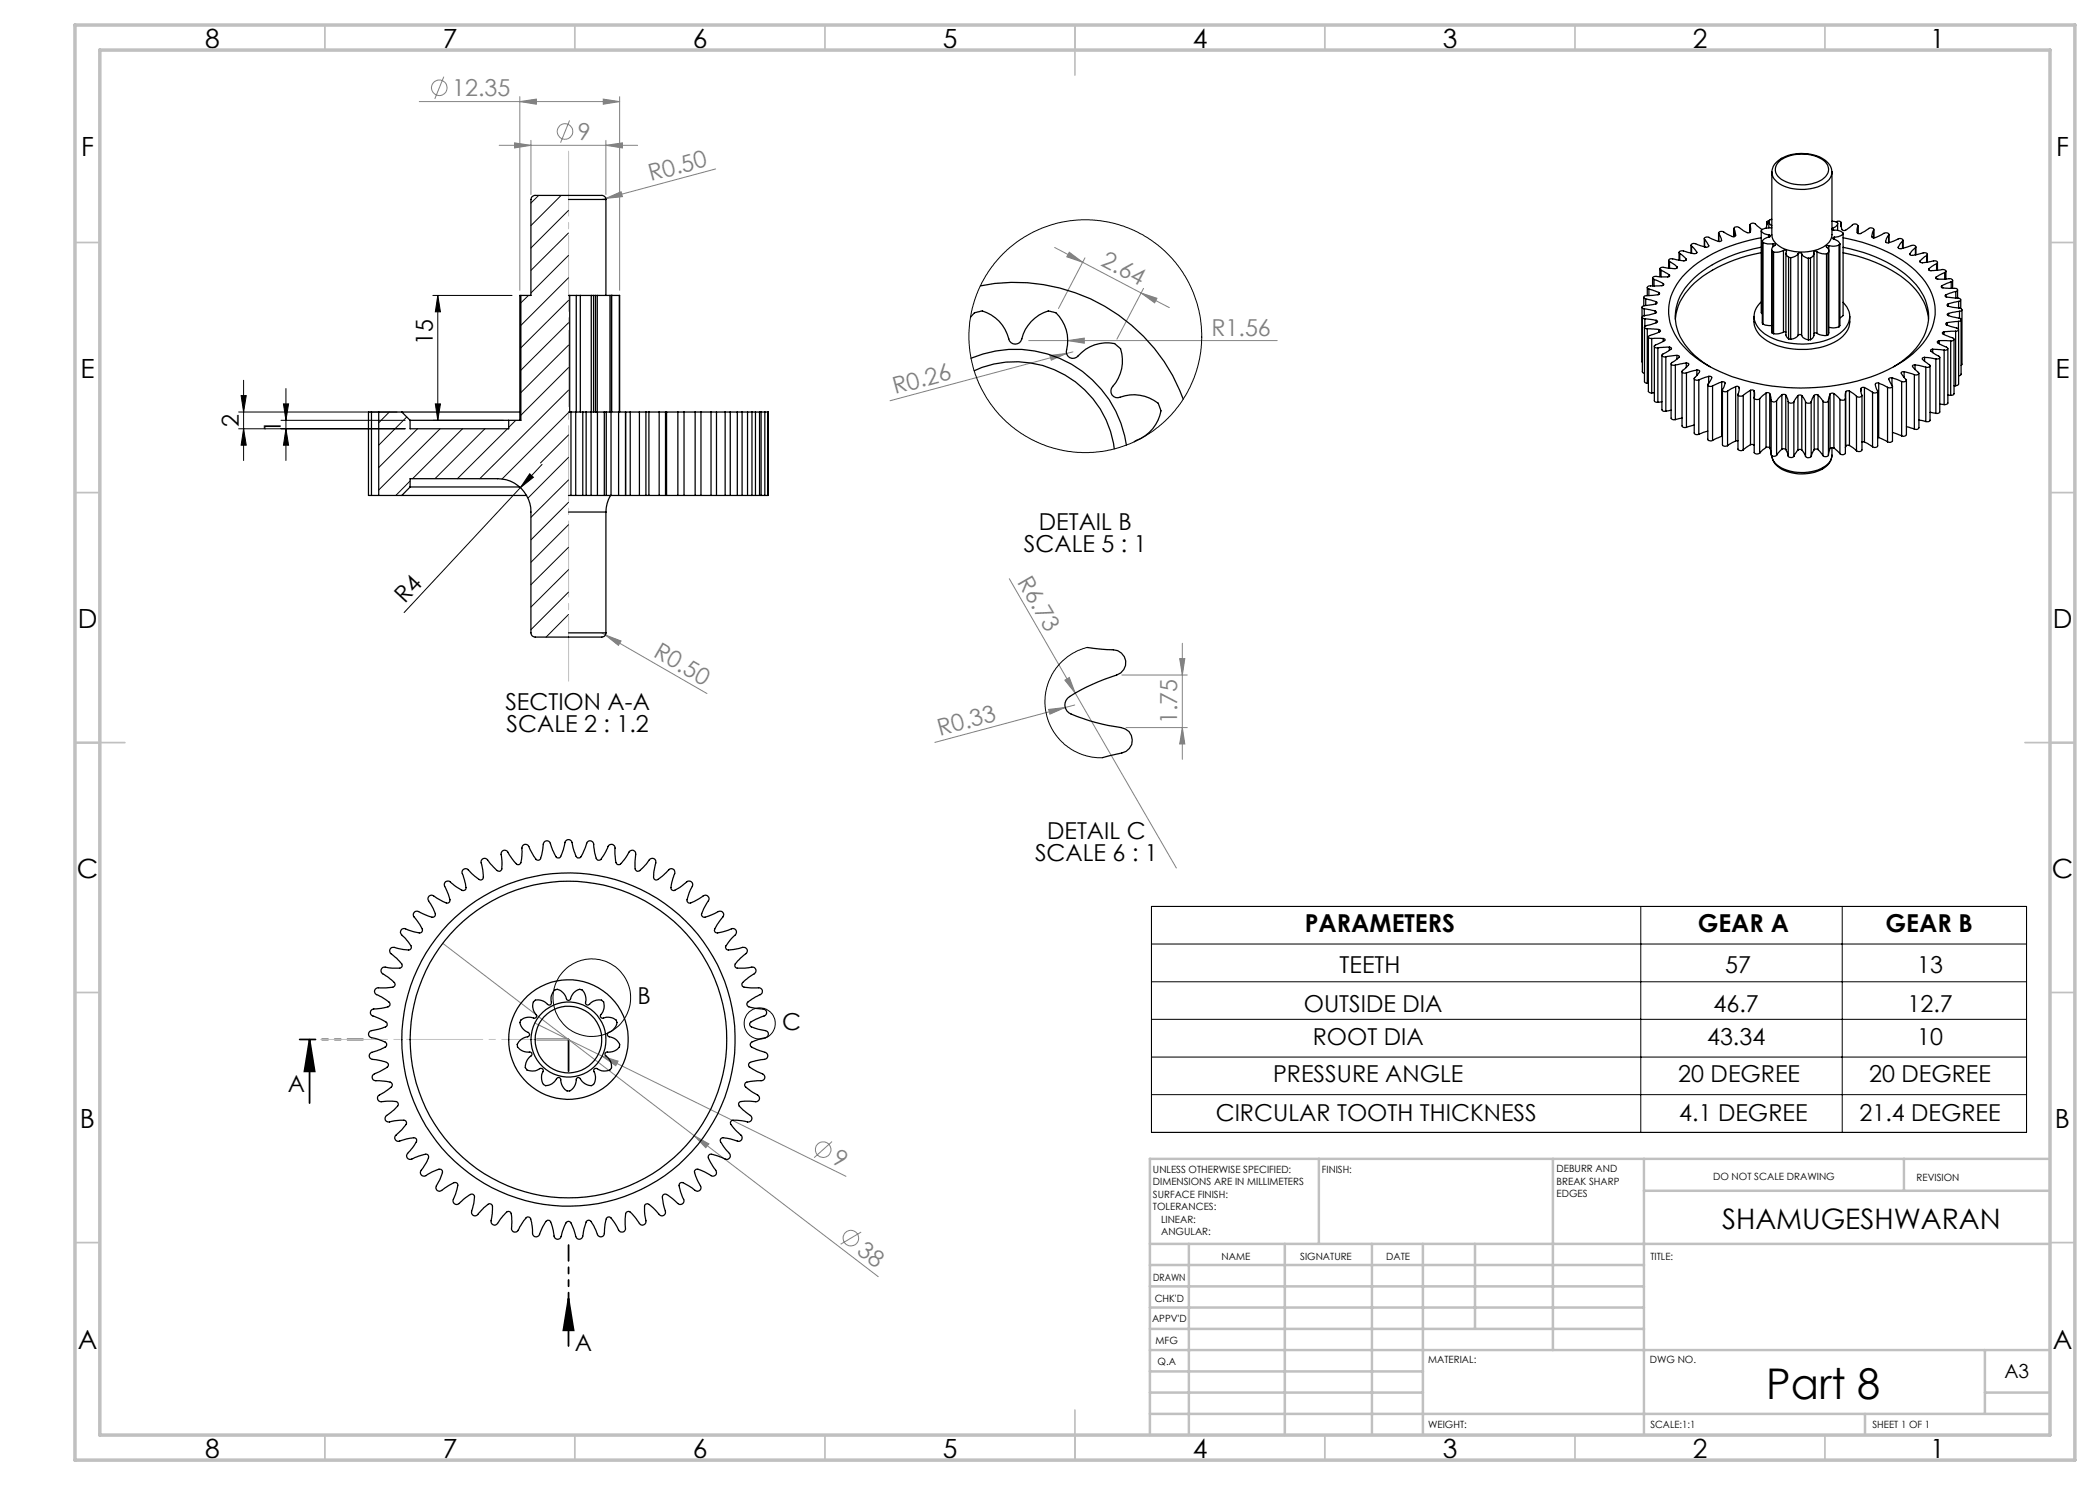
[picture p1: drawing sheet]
<svg xmlns="http://www.w3.org/2000/svg" width="420mm" height="297mm" viewBox="0 0 420 297" stroke-linecap="round" stroke-linejoin="round" font-family="sans-serif">
<g fill="none" stroke="#808080" stroke-width=".2">
<path d="M88.8 15.3l-1.8 4.5M104 19.3v38.8M120.6 19.8l3.3 .5-3.3 .5zM123.9 19.3v38.8M83.9 20.3h40M99.8 29.1h27.7M102.9 28.6l3.3 .5-3.3 .5zM104 20.3l3.3-.5v1zM106.2 28.1v10.8M113.9 24.1l-1.8 4.4M121.2 29.1l3.3-.5v1zM121.2 39.7l3-1.4 .3 1z"/>
<path d="M121.2 28.1v10.8M121.2 39.7l-.8 .2M143.1 33.8l-21.9 5.9M210.9 49.5l5.6 3M213.9 50.4l2.6 2.1-3.1-1.1zM216.5 52.5l11.7 6.1M217 51.6l-5.3 10.1M228.2 58.6l5.7 2.9M228.2 58.6l3.2 1.1-.5 .9zM228.7 57.7l-5.3 10.1M205.7 68.1h49.7M210 71.1l3.3-.4-3 1.3z"/>
<path d="M213.3 70.7l-35.3 9.4M213.5 68.1l3.4-.5v1zM214.6 70.4l-1.3 .3M201.9 115.7l13.2 22.9M120.4 126.6l.7 .4M121.1 127l3.1 1.2-.5 .9zM121.1 127l20.3 11.7M213 136l.9-.5 1.2 3.1zM215.1 138.6l20.2 35M224.4 135h13.1M235.9 131.7h1.1l-.5 3.3zM236.5 128.7v23.2"/>
<path d="M209.7 141.9l3.3-.4-3 1.3zM213 141.5l-26 7M214.9 141l-1.9 .5M225.2 145.5h12.3M236.5 145.5l.5 3.3h-1.1zM88.5 188.7l50.4 38.5M107 204.6l13.4 6.6M120.4 211.2l3.2 1-.4 .9zM120.4 211.2l48.8 24.1M138.9 227.2l2.9 1.6-.7 .7zM138.9 227.2l36.7 28.1M166.4 228.3l-3.6 3.2"/>
<path d="M172.2 246.4l-4.1 2.4"/>
<circle cx="87.9" cy="17.6" r="1.55"/>
<circle cx="113" cy="26.3" r="1.55"/>
<circle cx="164.6" cy="229.9" r="1.55"/>
<circle cx="170.2" cy="247.6" r="1.55"/>
</g>
<g fill="none" stroke="#000" stroke-width=".2">
<path d="M86.6 59.1h15.8M87.6 59.1l.5 3.3h-1zM87.6 59.1v25M48.2 79.1h1l-.5 3.3zM48.7 76.1v16M57.2 77.7v14.4M47.7 85.8h33.3M47.7 82.4h31.7M48.7 85.8l.5 3.2h-1zM56.2 84.1h24.8M56.7 80.8h1l-.5 3.3zM57.2 85.8l.5 3.2h-1z"/>
<path d="M86.6 84.1h14.1M87.1 80.8h1l-.5 3.3zM105.9 94.8l.8 .7-2.6 2zM108.4 92.9l-27.6 29.6M230.3 181.3h175v45.2h-175zM230.3 188.8h175M230.3 196.4h175M328.2 181.3v45.2M368.4 181.3v45.2M230.3 203.9h175M230.3 211.4h175M230.3 218.9h175"/>
<circle cx="118.4" cy="199.5" r="7.8"/>
<circle cx="151.9" cy="204.7" r="3.1"/>
</g>
<path d="M61.9 207.9l1 6.4h-2zM61.9 207.9v12.7M113.7 259.7l1 6.4h-2zM113.7 259.7v9.5" fill="none" stroke="#000" stroke-width=".35"/>
<path d="M59.9 207.9h12.7M113.7 261.7v-12.7" fill="none" stroke="#000" stroke-width=".35" stroke-dasharray="6.3 1.3 1.3 1.3 1.3 1.3" stroke-dashoffset="3.2"/>
<path d="M107.4 207.9h6.3M113.7 214.2v-6.3" fill="none" stroke="#000" stroke-width=".35" stroke-dasharray="6.3 1.3 1.3 1.3 1.3 1.3"/>
<path d="M113.7 207.9h-49.6" fill="none" stroke="#c0c0c0" stroke-width=".2" stroke-dasharray="15.2 1.3 1.3 1.3" stroke-dashoffset="1.9"/>
<path d="M113.7 136.2v-106" fill="none" stroke="#c0c0c0" stroke-width=".2" stroke-dasharray="15.2 1.3 1.3 1.3" stroke-dashoffset="2.2"/>
<g fill="none" stroke="#c0c0c0" stroke-width=".35">
<path d="M65 5v5M115 5v5M165 5v5M215 5v10M265 5v5M315 5v5M365 5v5M15 48.5h5M410 48.5h5M15 98.5h5M410 98.5h5M15 148.5h10"/>
<path d="M405 148.5h10M15 198.5h5M410 198.5h5M15 248.5h5M410 248.5h5M65 287v5M115 287v5M165 287v5M215 282v10M265 287v5M315 287v5M365 287v5"/>
</g>
<g fill="none" stroke="#c0c0c0" stroke-width=".5">
<path d="M263.8 231.8v17M310.6 231.8v38.2M328.8 231.8v55.2M328.8 238.2h81.2M380.8 231.8v6.4M410 231.8h-180v55.2M230 248.8h180M230 257.3h98.8M230 253h98.8M237.8 248.8v38.2M257 248.8v38.2M274.4 248.8v38.2"/>
<path d="M284.6 248.8v38.2M295 248.8v17M230 265.8h98.8M230 261.5h98.8M230 278.5h54.6M230 274.3h54.6M230 270h180M397 278.5h13M397 270v12.8M230 282.8h180M373 282.8v4.2"/>
</g>
<path d="M15 5h400v287h-400zM20 10h390v277h-390z" fill="none" stroke="#c0c0c0" stroke-width=".7"/>
<g fill="#000">
<path d="M105.9 94.8l.8 .7-2.6 2z"/>
<path d="M87.1 80.8h1l-.5 3.3zM87.6 59.1l.5 3.3h-1zM57.2 85.8l.5 3.2h-1zM56.7 80.8h1l-.5 3.3zM48.7 85.8l.5 3.2h-1zM48.2 79.1h1l-.5 3.3z"/>
<path d="M61.9 207.9l1 6.4h-2zM113.7 259.7l1 6.4h-2z"/>
</g>
<g fill="#808080">
<path d="M213 136l.9-.5 1.2 3.1z"/>
<path d="M121.2 39.7l3-1.4 .3 1z"/>
<path d="M210 71.1l3.3-.4-3 1.3z"/>
<path d="M209.7 141.9l3.3-.4-3 1.3z"/>
<path d="M138.9 227.2l2.9 1.6-.7 .7z"/>
<path d="M121.1 127l3.1 1.2-.5 .9z"/>
<path d="M120.4 211.2l3.2 1-.4 .9z"/>
<path d="M213.5 68.1l3.4-.5v1z"/>
<path d="M102.9 28.6l3.3 .5-3.3 .5zM121.2 29.1l3.3-.5v1zM104 20.3l3.3-.5v1zM120.6 19.8l3.3 .5-3.3 .5z"/>
<path d="M235.9 131.7h1.1l-.5 3.3zM236.5 145.5l.5 3.3h-1.1z"/>
<path d="M213.9 50.4l2.6 2.1-3.1-1.1zM228.2 58.6l3.2 1.1-.5 .9z"/>
</g>
<g fill="none" stroke="#000" stroke-width=".25">
<path d="M113.7 39.9h7.5M121.2 39.9a1.07 1.07 0 0 0-1.5-.8h-12.7a.84 .84 0 0 0-.8 .8v19.2h-2M121.2 39.9v19.2M355.8 32.3a7.8 7.8 0 0 1 9.3 .1 2.18 2.18 0 0 1-.7 3.5 8.1 8.1 0 0 1-8.5-.3 2.06 2.06 0 0 1-.1-3.3zM366.4 34.4a3.8 3.8 0 0 0-3-3.2 8.6 8.6 0 0 0-7.8 1 2.74 2.74 0 0 0-1.2 2.2M366.4 34.4v12.6a3.5 3.5 0 0 1-2.9 2.9 9.2 9.2 0 0 1-8-1 2.5 2.5 0 0 1-1.1-1.9v-12.6a3.8 3.8 0 0 0 3.1 3.1 9.1 9.1 0 0 0 8-1.2l.6-.8 .3-1.1M104.2 59.1h-.2v25M104.2 59.1v25h-2.5M113.7 59.1h.2M113.9 59.1h1.4M113.9 59.1v23.3M115.3 59.1h.8"/>
<path d="M115.3 59.1v23.3M116.1 59.1h2.2M116.1 59.1v23.3M118.3 59.1h.4M118.3 59.1v23.3M118.7 59.1h.4M118.7 59.1v23.3M119.1 59.1h.4M119.1 59.1v23.3M119.5 59.1h2.5M119.5 59.1v23.3M122 59.1h.3"/>
<path d="M122 59.1v23.3M122.3 59.1h.1M122.3 59.1h1.6M122.3 59.1v23.3M123.9 59.1v23.3M196.1 57.2a35.8 35.8 0 0 1 40.5 22.6M328.8 59.5v1.6M329.1 59.8l2.1 .6M329.1 59.8v1.3M329.5 57.5v1.6M329.8 57.8l2 .7M329.8 57.8v1.3"/>
<path d="M330.5 55.6v1.6M330.8 55.9l1.8 .8M330.8 55.9v1.3M331.8 58.5a.24 .24 0 0 1 .1 .3 .24 .24 0 0 1-.3 .1l-1.2 .2a2.06 2.06 0 0 0-1.6 .3v.3l.3 .1M331.8 58.5v.4M332 53.8v1.5M332.2 54l1.6 1M332.2 54v1.4M332.6 56.7l.2 .2a1.17 1.17 0 0 1-1.3 .3h-.3a2.46 2.46 0 0 0-1.7 .2v.2l.3 .2M332.6 56.7v.4M333.7 52.1v1.5M333.8 55a.25 .25 0 0 1 .1 .3 .25 .25 0 0 1-.4 .1h-1.1a2.32 2.32 0 0 0-1.8 .1v.2l.2 .2"/>
<path d="M333.8 55v.3M333.9 52.3l1.5 1M333.9 52.3v1.4M335.4 53.3a.28 .28 0 0 1-.1 .4 .28 .28 0 0 1-.3 0h-1.2a2.54 2.54 0 0 0-1.8-.1v.3l.2 .1M335.4 53.3v.3M335.8 50.5v1.5M336 50.7l1.2 1.1M336 50.7v1.4M337.2 51.8a.31 .31 0 0 1-.1 .4 .31 .31 0 0 1-.3 0l-1.2-.2a2.7 2.7 0 0 0-1.8-.1l-.1 .2 .2 .2M337.2 51.8v.2M338.2 49v1.6M338.3 49.2l1 1.2"/>
<path d="M338.3 49.2v1.4M339.3 50.4a.34 .34 0 0 1-.1 .3 .34 .34 0 0 1-.4 0l-1.1-.2a1.93 1.93 0 0 0-1.9-.1l.2 .3M339.3 50.4v.1M340.9 47.7v1.7M340.9 47.9l.8 1.2M340.9 47.9a.51 .51 0 0 1 .3-.5 .51 .51 0 0 1 .6 .1l1.9 .8M340.9 47.9v1.5M341.7 49.1a.4 .4 0 0 1-.6 .3l-1-.3a2.05 2.05 0 0 0-1.7-.3l-.2 .2 .1 .2M341.7 49.1v.1M343.7 46.6v1.7M343.7 46.7l.6 1.3M343.7 46.7v1.6"/>
<path d="M344.3 48l-.1 .2-.5 .1M344.3 48v.1M346.8 45.7v1.6M350 45l.1 .7a.57 .57 0 0 1-.4 .9l-1.2-.6a1.59 1.59 0 0 0-1.5-.6l-.2 .2 .2 .6a.76 .76 0 0 1-.1 1.1 4.4 4.4 0 0 1-2.3-1h-.6l-.3 .2v.2M350 45a.73 .73 0 0 1 .7-.4 .73 .73 0 0 1 .7 .5l1 .8M350 45v1.5M352.2 47.6a28.4 28.4 0 0 0-15.1 7 10 10 0 0 0-.5 14.6 24.9 24.9 0 0 0 12.3 6.9 43.6 43.6 0 0 0 27.6-1.6 19.4 19.4 0 0 0 9.2-7.4 9.6 9.6 0 0 0-1.2-11.5 25 25 0 0 0-13.3-7.5l-2.6-.5M352.2 49.4a27 27 0 0 0-14 6.8 9.4 9.4 0 0 0-.6 13.4l1.3 1.5 1.7 1.3 1.4 .9M352.2 50.5a28.9 28.9 0 0 0-13.3 6.1 10.7 10.7 0 0 0-3.8 7.2M352.2 46.2a1.92 1.92 0 0 0 1.6 .8M352.2 46.2v16.3l.3 .3M352.5 48.3l.1 .2"/>
<path d="M352.5 48.3v16.3l.1 .2M352.6 48.5a3.1 3.1 0 0 0 2 .3M352.6 48.5v16.3M353.3 44.4l-.1 1.2M353.3 44.4v.5M353.8 44.1l-.5 .3M353.8 44.1a1.06 1.06 0 0 0 .6 1.1M353.8 44.3v1.3M353.8 47l.3 .2-.1 .2a2.07 2.07 0 0 0-1.5 .9M353.8 47v.4M354.3 49.9l.1 16.7M354.4 45.6h-.4a1.93 1.93 0 0 0-1.7 .5l-.1 .1"/>
<path d="M354.4 43.9l-.6 .2M354.4 50.2l.3 .2M354.4 50.2v16.4M354.6 48.8a.26 .26 0 0 1 .3-.1 .26 .26 0 0 1 .1 .4 .87 .87 0 0 0-.6 1.1M354.6 48.8v.6M354.7 50.4v16.3M356.7 50.1a.36 .36 0 0 1 .5 0 .36 .36 0 0 1 0 .5l.2 .6 .3 .3M356.7 50.1a3.1 3.1 0 0 1-2 .3M356.7 50.1v16.3M357.2 50.7v16.4l.5 .7M357.7 51.5h.4M357.7 51.5v16.3"/>
<path d="M358.1 51.5v16.4M359.6 50.7a.47 .47 0 0 1 .7 .1M359.6 50.7a1.92 1.92 0 0 1-1.5 .8M359.6 50.7v16.4M360.3 50.8a1.75 1.75 0 0 0 1.4 .8M360.3 50.8v16.3M361.7 51.6v16.4M362.1 51.6h-.4M362.1 51.6v16.3M362.8 50.7v16.4l-.3 .5-.4 .3M363.4 50.3a3 3 0 0 0 1.9 .5M363.4 50.3a.38 .38 0 0 0-.5 0 .38 .38 0 0 0-.1 .5l-.3 .5-.4 .3"/>
<path d="M363.4 50.3v16.4M365.3 50.8v16.3M365.6 50.6l-.3 .2M365.6 50.6v16.4M365.8 49.1l-.5 .1v.2a.87 .87 0 0 1 .3 1.2M365.8 50.2v16.4l-.2 .4M365.8 49.1v1M366.4 44.2l.1 .1a.86 .86 0 0 1 1 .3M366.4 45.9l.2 .1a1.67 1.67 0 0 1 2 .8M366.5 45.6l-.1 .2M366.5 45.6v.4M366.9 47.4l-.3 .2 .1 .2a1.82 1.82 0 0 1 1.3 1"/>
<path d="M366.9 47.4v.5M367.2 44.4a.63 .63 0 0 1 .8-.1 .63 .63 0 0 1 .2 .8v.2a.66 .66 0 0 0 .6 .8l1.1-.6a1.45 1.45 0 0 1 1.5-.6l.1 .3M367.5 44.6a1.25 1.25 0 0 1-1 1M367.5 44.6v1.5M367.8 49a3.4 3.4 0 0 1-2 .1M367.8 49v16.4M368 48.8l-.2 .2M368 48.8v16.3l-.2 .3M368.3 44.6v.7M368.6 49.5a26.8 26.8 0 0 1 14 6.7 9.3 9.3 0 0 1 1.7 11.9 15.1 15.1 0 0 1-5.6 5.2M368.6 50.5a27.1 27.1 0 0 1 14 6.8 10.3 10.3 0 0 1 3.1 6.5M368.6 46.8a2.79 2.79 0 0 1-1.7 .6"/>
<path d="M368.6 46.8v16.3l-.6 .5M371.5 45.2l-.1 .7a.57 .57 0 0 0 .4 .8l1.2-.5a1.57 1.57 0 0 1 1.6-.5l.1 .3M371.5 45.2v1.5M371.6 45.1v1.6M374.4 47.3h.1M374.7 46l-.3 1.3M374.7 46v1.6M374.8 45.9v1.7M377.1 48.3v.1M377.7 47a.54 .54 0 0 0-.3-.5 .54 .54 0 0 0-.6 .2l-1.3 .6a.71 .71 0 0 1-1.1 0M377.7 47l-.6 1.3M377.7 47v1.5"/>
<path d="M377.8 46.9v1.6M379.7 49.4a.38 .38 0 0 0 .5 .3l1.1-.2a1.9 1.9 0 0 1 1.8-.3v.4M379.7 49.4v.2M380.5 48.2a.5 .5 0 0 0-.3-.5 .5 .5 0 0 0-.6 .1l-1.1 .5a1.18 1.18 0 0 1-1.3 .1l-.1-.1M380.5 48.2l-.8 1.2M380.5 48.2v1.5M380.6 48v1.7M382 50.7a.33 .33 0 0 0 .1 .4 .33 .33 0 0 0 .4 0l1.1-.2a2.05 2.05 0 0 1 1.8-.1l-.1 .3M382 50.7v.2M383.1 49.6l-1.1 1.1M383.1 49.6v1.4M383.2 49.4v1.5"/>
<path d="M384 52.2a.32 .32 0 0 0 .1 .3 .32 .32 0 0 0 .4 .1l1.1-.2a2.21 2.21 0 0 1 1.8-.1l.1 .2-.2 .2M384 52.2v.2M385.3 51.1l-1.3 1.1M385.3 51.1v1.4M385.5 50.9v1.5M385.8 53.7a.29 .29 0 0 0 0 .4 .29 .29 0 0 0 .4 0h1.1a2.24 2.24 0 0 1 1.8 0l.1 .2-.3 .2M385.8 53.7v.3M387.2 55.4a.25 .25 0 0 0 0 .4 .25 .25 0 0 0 .4 0h1.1a2.19 2.19 0 0 1 1.8 .1v.3l-.3 .2M387.2 55.4v.3M387.3 52.7l-1.5 1M387.3 52.7v1.4M387.5 52.5v1.5"/>
<path d="M388.4 57.1l-.2 .2 .3 .3 1.2 .1a2.34 2.34 0 0 1 1.8 .2v.2l-.3 .2M388.4 57.1v.4M388.9 54.5l-1.7 .9M388.9 54.5v1.3M389.2 58.9a.24 .24 0 0 0-.2 .3 .24 .24 0 0 0 .3 .2l2.5 .3 .3 .2-.1 .2-.3 .2M389.2 54.2v1.6M389.2 58.9v.5M390.2 56.4l-1.8 .7M390.2 56.4v1.3M390.5 56.1v1.6M391.2 58.3l-2 .6M391.2 58.3v1.3"/>
<path d="M391.5 58v1.6M392.1 60v1.7M194.1 63.5l.1-.2a1.7 1.7 0 0 1 1.3-.9l.8-.2a7.6 7.6 0 0 1 5.6 6 1.35 1.35 0 0 0 1.4 .6 1.35 1.35 0 0 0 1.1-1 7.4 7.4 0 0 1 5.4-5.6l1.2 .3a7.6 7.6 0 0 1 2.3 7.9 1.32 1.32 0 0 0 .9 1.2 1.32 1.32 0 0 0 1.4-.4 7.4 7.4 0 0 1 7.5-2.4l.9 .8a7.7 7.7 0 0 1-1.7 8.1 1.32 1.32 0 0 0 .2 1.5 1.32 1.32 0 0 0 1.5 .2 7.6 7.6 0 0 1 7.7 1.4l.4 1.2a7.7 7.7 0 0 1-5.2 6.3l-.1 .1M194.2 71.6a22.5 22.5 0 0 1 31.1 17.4M194.8 74.2a19.9 19.9 0 0 1 28 15.6M328.4 61.5l.1 11M328.5 63.5v10.9l.4 .2M328.9 61.8l2.1 .4M328.9 61.8v1.3M328.9 65.4v11l.6 .3M329 63.8l2.2 .3M329 63.8v1.5"/>
<path d="M329.5 65.8l2.3 .1M329.5 65.8v10.9M329.5 76.7h.2M329.7 67.4v10.9l.3 .2 .3 .1M330.3 67.7h2.3M330.3 67.7v10.9M330.9 69.2v10.9l.1 .3 .6 .1M330.9 78.6h-.6M331 62.6l-1 .3a1.84 1.84 0 0 0-1.5 .6l.1 .2 .4 .1M331 62.2a.23 .23 0 0 1 .3 .2 .23 .23 0 0 1-.3 .2M331 62.2v.4M331.2 64.1l.3 .2-.1 .2-2.4 .8v.3l.5 .2"/>
<path d="M331.2 60.4a.22 .22 0 0 1 .2 .2 .22 .22 0 0 1-.2 .2l-1.1 .2a1.97 1.97 0 0 0-1.7 .5l.5 .3M331.2 60.4v.4M331.2 64.1v.5M331.6 69.6v10.9M331.8 65.9a.25 .25 0 0 1 .3 .1 .25 .25 0 0 1-.2 .4l-2.2 .8 .1 .4 .5 .1M331.8 65.9v.5M332.4 71v11l.3 .3h.5M332.6 67.7a.26 .26 0 0 1 .4 .1 .26 .26 0 0 1-.1 .3l-2 1 .1 .4 .6 .1M332.6 67.7v.6M333.2 71.4v10.9M333.9 69.4l.4 .2v.2l-1.9 1.2 .2 .3 .6 .1M333.9 69.4l-2.3 .2"/>
<path d="M333.9 69.4v.7M334.2 72.7v10.9l.5 .4 .4-.1M335.1 73v10.9M335.4 71.1a.3 .3 0 0 1 .3 0 .3 .3 0 0 1 .1 .4l-1.6 1.2 .3 .3h.6M335.4 71.1l-2.2 .3M335.4 71.1v.7M336.4 74.3v10.9l.3 .3h.6M337.3 72.6a.3 .3 0 0 1 .4 .1 .3 .3 0 0 1-.1 .4l-1.2 1.1v.2l.3 .2h.6M337.3 72.6l-2.2 .4M337.3 72.6v.9M337.3 74.6v10.9M338.8 75.7v10.9l.4 .3h.6"/>
<path d="M339.4 74a.36 .36 0 0 1 .5 .1 .36 .36 0 0 1-.2 .5l-.8 .9a.48 .48 0 0 0 .3 .6 .48 .48 0 0 0 .6-.1M339.4 74l-2.1 .6M339.4 74v1.1M339.8 76v10.9M341.6 77v10.9l.6 .3 .3-.1M341.7 75.3a.43 .43 0 0 1 .6 .2 .43 .43 0 0 1-.2 .6l-.5 .7a.53 .53 0 0 0 .3 .5 .53 .53 0 0 0 .6-.1M341.7 75.3l-1.9 .7M341.7 75.3v1.4M342.5 77.2v10.9M344.3 76.4a.46 .46 0 0 1 .7 .1 .46 .46 0 0 1-.1 .6l-.2 .5a.44 .44 0 0 0-.1 .6 .44 .44 0 0 0 .6 .1l.3-.1M344.3 76.4l-1.8 .8M344.3 76.4v10.9"/>
<path d="M344.5 78v10.9l.3 .3 .7-.1M345.5 78.2v10.9M347.1 77.3a.51 .51 0 0 1 .7 .2M347.1 77.3l-1.6 .9M347.1 77.3v10.9M347.6 78.9v10.9a.73 .73 0 0 0 1.1 .2M347.8 77.5l-.1 1a.46 .46 0 0 0 0 .7 .46 .46 0 0 0 .6 0l.4-.1M347.8 77.5v.2M348.7 79.1v10.9M350.1 78.1a.53 .53 0 0 1 .7 .1M350.1 78.1l-1.4 1M350.1 78.1v10.8"/>
<path d="M350.8 63.3a4.7 4.7 0 0 0 2.6 4.9 14.8 14.8 0 0 0 14.6-.5 4.5 4.5 0 0 0 2-4.4M350.8 78.2l.1 .9a.61 .61 0 0 0 .2 .8 .61 .61 0 0 0 .8-.2M350.8 78.2v12.3a.7 .7 0 0 0 1.1 .1M351.9 79.7v10.9M352.2 60.4a3.7 3.7 0 0 0 .2 5.9 13.9 13.9 0 0 0 11.5 2.1 8.2 8.2 0 0 0 5.7-3.6 3.6 3.6 0 0 0-1-4.3M352.6 64.8l.4 .2 1.3 .1M353.2 78.6a.51 .51 0 0 1 .7 .1M353.2 78.6l-1.3 1.1M353.2 78.6v10.9M353.9 78.7l.3 1.3M353.9 78.7v10.9M354.4 66.6l.3 .1"/>
<path d="M356.4 79l.5-.1 .3 .1M356.4 79l-1.1 1.1M356.4 79v10.8M356.7 66.4a3.1 3.1 0 0 1-2 .3M356.7 66.4h.5M357.2 79l.4 1.3M357.2 79v10.9M357.7 67.8l.4 .1M359.6 79.1l.4-.1 .4 .1M359.6 79.1l-.8 1.3M359.6 79.1v10.9M359.6 67.1a1.92 1.92 0 0 1-1.5 .8"/>
<path d="M359.6 67.1a.42 .42 0 0 1 .7 0M360.3 67.1a1.75 1.75 0 0 0 1.4 .9M360.4 79.1l.7 1.3M360.4 79.1v10.9M362.1 67.9l-.4 .1M362.8 66.7l.3-.1 .3 .1M362.8 79.1l-.6 1.3M362.8 79.1v10.9M363.4 66.7a3 3 0 0 0 1.9 .4M363.6 79l1 1.2M363.6 79l-.4-.1-.4 .2M363.6 79v10.9"/>
<path d="M365.6 67l-.3 .1M366 78.8l-.3 1.3M366 78.8v10.9M366.8 78.7l1.2 1.2M366.8 78.7l-.4-.1-.4 .2M366.8 78.7v10.9M367.8 65.4a3.4 3.4 0 0 1-2 .1M368 79.9v10.8M369.1 79.7a.68 .68 0 0 1-1.1 .2M369.1 79.7v10.9a.68 .68 0 0 1-1.1 .1M369.1 78.3v1.4M369.1 78.3v10.9"/>
<path d="M369.9 78.2l1.4 1.1M369.9 78.2h-.6l-.2 .1M369.9 78.2v10.9M371.3 79.3v10.9M372.2 77.7v.8a.57 .57 0 0 1 .1 .8 .57 .57 0 0 1-.9 .1l-.1-.1M372.2 77.7v.5M372.4 79.1v10.9a.72 .72 0 0 1-1.1 .2M372.9 77.5l1.6 1M372.9 77.5h-.4l-.3 .2M372.9 77.5v10.9M374.5 78.5v10.9M375.5 78.3v10.8a.65 .65 0 0 1-1 .3"/>
<path d="M375.7 76.6l1.8 .9M375.7 76.6a.48 .48 0 0 0-.6 .1 .48 .48 0 0 0 0 .7l.2 .5a.45 .45 0 0 1 .1 .6 .45 .45 0 0 1-.6 .1l-.3-.1M375.7 76.6v10.9M377.5 77.5v10.9M378.4 75.6l1.9 .7M378.4 75.6a.44 .44 0 0 0-.6 .1 .44 .44 0 0 0 .2 .6l.2 .5a.43 .43 0 0 1 .3 .6 .43 .43 0 0 1-.6 .2l-.4-.1M378.4 75.6v1.4M378.5 77.3v10.9l-.4 .3-.6-.1M380.3 76.3v10.9M380.8 74.3l2.1 .6M380.8 74.3a.37 .37 0 0 0-.5 .1 .37 .37 0 0 0 .1 .6l.5 .6a.41 .41 0 0 1 .3 .5 .41 .41 0 0 1-.5 .3l-.4-.1M380.8 74.3v1.2"/>
<path d="M381.3 76.1v10.8l-.4 .3h-.6M382.9 74.9v10.9M383 73l2.2 .4M383 73a.33 .33 0 0 0-.3 0 .33 .33 0 0 0-.2 .3l1.3 1.4-.3 .3-.6-.1M383 73v.9M383.8 74.7v10.9l-.3 .3-.6-.1M384.9 71.5l2.3 .3M384.9 71.5a.31 .31 0 0 0-.3 0 .31 .31 0 0 0-.1 .4l1.5 1.1-.1 .3-.7 .1M384.9 71.5v.7M385.2 73.4v10.9M386 73.1v11l-.2 .2h-.6M386.5 69.8l2.3 .2"/>
<path d="M386.5 69.8a.27 .27 0 0 0-.3 .1 .27 .27 0 0 0 0 .3l1.7 1.2-.2 .4h-.5M386.5 69.8v.7M387.2 71.8v10.9M387.8 68.2h2.3M387.8 68.2a.26 .26 0 0 0-.3 0 .26 .26 0 0 0 .1 .4l1.9 1-.1 .4h-.6M387.8 68.2v.6M387.9 71.5v10.9l-.3 .3h-.4M388.8 66.4l-.3 .1 .1 .3 2.2 .9-.1 .3-.6 .2M388.8 66.4v.5M388.8 70v10.9M389.4 64.5a.24 .24 0 0 0-.2 .2 .24 .24 0 0 0 .1 .3l2.4 .8-.1 .3-.5 .1M389.4 64.5v.5"/>
<path d="M389.6 69.7v10.9l-.4 .3h-.4M389.6 79l.5 .1M389.6 60.8a.23 .23 0 0 0-.2 .3 .23 .23 0 0 0 .3 .2l1.1 .2a1.95 1.95 0 0 1 1.6 .4l-.1 .3-.4 .1M389.6 60.8v.4M389.7 62.7a.22 .22 0 0 0-.3 .2 .22 .22 0 0 0 .3 .2l2.4 .6 .1 .4-.5 .2M389.7 62.7v.4M390.1 68.2v10.9M390.8 67.8v10.9l-.1 .2-.6 .2M390.8 77.1h.3M391.1 66.2l-2.3 .2M391.1 66.2v10.9M391.7 64.3l-2.3 .2"/>
<path d="M391.7 64.3v1.6M391.7 60.3l-2.1 .5M391.7 65.9v10.9l-.2 .3h-.4M391.7 60.3v1.3M391.9 62.3l-2.2 .4M391.9 62.3v1.3M392.2 64v10.9l-.1 .2-.4 .1M392.4 61.9v10.9l-.2 .3M74.3 99.1h1.4M74.3 82.4h1.4M74.3 82.4h-.6v16.7h.6M74.3 82.4v16.7"/>
<path d="M75.7 99.1h4.7M75.7 82.4h4.7M75.7 82.4v16.7M80.4 99.1h24.9M80.4 82.4h23.6M80.4 82.4l1.6 1.7M82 97.4v-1.7h17.5a6.6 6.6 0 0 1 6.7 6.7v24.2a.84 .84 0 0 0 .8 .8h6.7a39.4 39.4 0 0 0 7.1-.1l.3-.4 .1-.3M82 97.4h21.9M82 84.1h19.7M82 97.4l-1.6 1.7M82 84.1v1.7h19.7v-1.7M113.7 99.1h.5"/>
<path d="M113.7 82.4h.5M114.2 99.1h.9M114.2 82.4h.9M114.2 82.4v16.7M115.1 99.1h1.5M115.1 82.4h1.5M115.1 82.4v16.7M116.6 99.1h.6M116.6 82.4h.6M116.6 82.4v16.7M117.2 99.1h1M117.2 82.4h1"/>
<path d="M117.2 82.4v16.7M118.2 99.1h1.3M118.2 82.4h1.3M118.2 82.4v16.7M119.5 99.1h1.4M119.5 82.4h1.4M119.5 82.4v16.7M120.9 99.1h.3M120.9 82.4h.3M120.9 82.4v16.7M121.2 99.1h1M121.2 82.4h1"/>
<path d="M121.2 82.4v16.7M122.1 99.1a6.8 6.8 0 0 0-.9 3.3M122.2 99.1h1.5M122.2 82.4h1.5M122.2 82.4v16.7M123.7 99.1h1.4M123.7 82.4h1.4M123.7 82.4v16.7M125.1 82.4v16.7M125.1 99.1h.1M125.1 82.4h.1M125.1 99.1h.9"/>
<path d="M125.1 82.4h.9M126 99.1h1.9M126 82.4h1.9M126 82.4v16.7M127.9 99.1h1.3M127.9 82.4h1.3M127.9 82.4v16.7M129.2 99.1h.6M129.2 82.4h.6M129.2 82.4v16.7M129.8 99.1h2M129.8 82.4h2"/>
<path d="M129.8 82.4v16.7M131.8 99.1h1.3M131.8 82.4h1.3M131.8 82.4v16.7M133.1 99.1h.2M133.1 82.4h.2M133.1 82.4v16.7M133.3 99.1h2.3M133.3 82.4h2.3M133.3 82.4v16.7M135.6 99.1h1.2M135.6 82.4h1.2"/>
<path d="M135.6 82.4v16.7M136.8 99.1h2.2M136.8 82.4h2.2M136.8 82.4v16.7M139 99.1h1.2M139 82.4h1.2M139 82.4v16.7M140.2 99.1h2M140.2 82.4h2M140.2 82.4v16.7M142.2 99.1h1.1M142.2 82.4h1.1"/>
<path d="M142.2 82.4v16.7M143.3 99.1h1.7M143.3 82.4h1.7M143.3 82.4v16.7M145 99.1h1.1M145 82.4h1.1M145 82.4v16.7M146.1 99.1h1.4M146.1 82.4h1.4M146.1 82.4v16.7M147.5 99.1h.9M147.5 82.4h.9"/>
<path d="M147.5 82.4v16.7M148.4 99.1h1.1M148.4 82.4h1.1M148.4 82.4v16.7M149.5 82.4h.9v16.7h-.9M149.5 82.4v16.7M150.4 99.1h.7M150.4 82.4h.7M151.1 99.1h.8M151.1 82.4h.8M151.1 82.4v16.7M151.9 82.4v16.7"/>
<path d="M151.9 99.1h.3M151.9 82.4h.3M152.2 99.1h.8M152.2 82.4h.8M152.2 82.4v16.7M153 99.1h.6M153 82.4h.6M153 82.4v16.7M153.6 82.4h.1v16.7h-.1M153.6 82.4v16.7M332.4 80.4l-.8 .1M334.2 82.1l-1 .2"/>
<path d="M336.4 83.6l-1.3 .3M338.8 85l-1.5 .5M341.6 86.2l-1.8 .7M344.3 87.3l-1.8 .8M344.5 87.2l-.2 .1M347.1 88.2l-1.6 .9M347.6 88.2h-.5M350.1 88.9l-1.4 1.1M350.1 88.9h.5l.2 .2M353.2 89.5l-1.3 1.1M353.2 89.5l.4-.1 .3 .2M353.9 89.6l.3 1.2"/>
<path d="M354.2 80a.64 .64 0 0 0 1.1 .1M354.2 80v10.9a.69 .69 0 0 0 1.1 .1M355.3 80.1v10.9M356.4 89.8l-1.1 1.2M356.4 89.8l.4-.1 .4 .2M357.2 89.9l.4 1.3M357.6 80.3a.68 .68 0 0 0 1.2 .1M357.6 91.2a.73 .73 0 0 0 1.2 .1M357.6 80.3v10.9M358.8 80.4v10.9M359.6 90l-.8 1.3M359.6 90l.3-.1 .5 .1"/>
<path d="M360.4 90l.7 1.3M361.1 80.4v10.9M362.2 80.4a.73 .73 0 0 1-1.1 0M362.2 91.3a.73 .73 0 0 1-1.1 0M362.2 80.4v10.9M362.8 90l-.6 1.3M363.6 89.9l1 1.2M363.6 89.9l-.5-.1-.3 .2M364.6 80.2v10.9M365.7 80.1a.67 .67 0 0 1-1.1 .1M365.7 91a.7 .7 0 0 1-1.1 .1M365.7 80.1v10.9"/>
<path d="M366 89.7l-.3 1.3M366.4 89.5a3.9 3.9 0 0 1-.6 3 8.6 8.6 0 0 1-8.9 1.4 3.4 3.4 0 0 1-2.5-2.7 3.7 3.7 0 0 0 3 3.1 8.5 8.5 0 0 0 8.1-1.3 2.58 2.58 0 0 0 .9-1.9M366.8 89.6l1.2 1.1M366.8 89.6l-.5-.1-.3 .2M369.1 89.2v.3M369.9 89.1l1.4 1.1M369.9 89.1l-.4-.1-.4 .2M372.4 88.4h.5M372.9 88.4l1.6 1M375.5 87.5h.2M375.7 87.5l1.8 .9M378.5 86.5l1.8 .7"/>
<path d="M381.3 85.3l1.6 .5M383.8 84l1.4 .3M386 82.5l1.2 .2M387.9 80.8l.9 .1M113.7 102.4h7.5M121.2 102.4v24.2M113.7 126.6h7.5M217.4 129.5l5.3 .5a2.58 2.58 0 0 1 2.4 2.2 2.58 2.58 0 0 1-1.8 2.8 37.9 37.9 0 0 0-9.8 4.7 1.93 1.93 0 0 0 .7 3.1 38.5 38.5 0 0 0 10 2.7 2.58 2.58 0 0 1 2.2 2.5 2.58 2.58 0 0 1-2 2.6l-3.9 .9M85.8 179.2a1.06 1.06 0 0 1 1.5 .4l2 1a.56 .56 0 0 0 .7-.7l-1.1-2.6a.76 .76 0 0 1 .4-1.1 .76 .76 0 0 1 1 .4l.6 .5a3.6 3.6 0 0 0 2 1l.2-.2 .1-.4-.6-2.5a.78 .78 0 0 1 .2-1.2 .78 .78 0 0 1 1.1 .4l1.9 1.7 .4 .1 .3-.1a6.1 6.1 0 0 0-.3-3.3 .76 .76 0 0 1 .6-.9 .76 .76 0 0 1 .9 .6l.5 .6a2.89 2.89 0 0 0 1.8 1.3l.4-.4v-1.5l-.2-1.4a.76 .76 0 0 1 .7-.9 .76 .76 0 0 1 .8 .7l.4 .6a3.3 3.3 0 0 0 1.5 1.6h.3a4 4 0 0 0 .5-2.5v-.8a.76 .76 0 0 1 .8-.8 .76 .76 0 0 1 .7 .8l.3 .7a3.7 3.7 0 0 0 1.4 1.7h.2a4.3 4.3 0 0 0 .8-2.5l.1-.7a.76 .76 0 0 1 .8-.6 .76 .76 0 0 1 .7 .8l.2 .7a3.4 3.4 0 0 0 1.1 1.9h.3a5.9 5.9 0 0 0 1.2-3.1 .76 .76 0 0 1 .9-.6 .76 .76 0 0 1 .6 1l.1 .7a3.7 3.7 0 0 0 .9 2h.4a5.3 5.3 0 0 0 1.4-2.9 .75 .75 0 0 1 1-.5 .75 .75 0 0 1 .4 1l.2 .7a3.7 3.7 0 0 0 .6 2.1h.3l.4-.2 1.3-2.2a.78 .78 0 0 1 .9-.7 .78 .78 0 0 1 .6 1.1v.7a3.4 3.4 0 0 0 .4 2.2h.4a3.7 3.7 0 0 0 1.6-1.8l.4-.7a.77 .77 0 0 1 1.1-.2 .77 .77 0 0 1 .2 1l-.1 .7a3.2 3.2 0 0 0 .2 2.2l.3 .2 .5-.2 1.6-1.8a.8 .8 0 0 1 1.2-.6 .8 .8 0 0 1 .3 1.2l-.2 .7a3.7 3.7 0 0 0 0 2.3l.2 .1a6.1 6.1 0 0 0 2.6-2 .75 .75 0 0 1 1.1 0 .75 .75 0 0 1 0 1l-.3 .8a3.6 3.6 0 0 0-.2 2.1l.2 .2a4 4 0 0 0 2.3-1.3l.5-.4a.77 .77 0 0 1 1.1 .1 .77 .77 0 0 1-.1 1.1l-.3 .6a4 4 0 0 0-.5 2.2l.2 .2a5.4 5.4 0 0 0 3-1.4 .77 .77 0 0 1 1 .2 .77 .77 0 0 1-.2 1.1l-.4 .6a3.5 3.5 0 0 0-.7 2.1l.2 .2a5.4 5.4 0 0 0 3.1-1.1 .77 .77 0 0 1 1 .4 .77 .77 0 0 1-.4 1l-.4 .6a4 4 0 0 0-1 1.9l.2 .3a5.8 5.8 0 0 0 3.2-.7 .76 .76 0 0 1 1 .4 .76 .76 0 0 1-.5 1l-1.4 1.7a.63 .63 0 0 0-.2 .8 .63 .63 0 0 0 .8 .3l2.2-.4a.79 .79 0 0 1 1.2 .2 .79 .79 0 0 1-.5 1.2l-.6 .4a3.9 3.9 0 0 0-1.3 1.7l.1 .3a4.1 4.1 0 0 0 2.5 .2l.8-.2a.76 .76 0 0 1 .8 .7 .76 .76 0 0 1-.7 .8l-.6 .4a3.5 3.5 0 0 0-1.5 1.6v.3a4.3 4.3 0 0 0 2.6 .4h.7a.76 .76 0 0 1 .8 .7 .76 .76 0 0 1-.8 .8l-.6 .3a3.8 3.8 0 0 0-1.7 1.4v.3a5.2 5.2 0 0 0 2.9 .7 .79 .79 0 0 1 1 .6 .79 .79 0 0 1-.8 .9l-.7 .3a3.7 3.7 0 0 0-1.9 1.1l.1 .4a5.7 5.7 0 0 0 3.1 1 .76 .76 0 0 1 .6 .9 .76 .76 0 0 1-.9 .6l-.8 .2a2.7 2.7 0 0 0-2 1.1l.2 .4 .4 .3 2.4 .9a.76 .76 0 0 1 .5 .9 .76 .76 0 0 1-1 .5l-.7 .1a3.3 3.3 0 0 0-2 .8l-.1 .2a3.7 3.7 0 0 0 2.1 1.5l.7 .3a.76 .76 0 0 1 .4 1 .76 .76 0 0 1-1 .3l-.8 .1a3.3 3.3 0 0 0-2.1 .5l-.1 .3a3.8 3.8 0 0 0 2 1.6l.6 .4a.76 .76 0 0 1 .3 1 .76 .76 0 0 1-1.1 .3l-.7-.1a3.8 3.8 0 0 0-2.2 .3l-.1 .3a5.5 5.5 0 0 0 2.1 2.1 .78 .78 0 0 1 .5 1.1 .78 .78 0 0 1-1.1 .3l-.8-.1a3.7 3.7 0 0 0-2.2 0l-.1 .3a7.2 7.2 0 0 0 2.2 2.7 .78 .78 0 0 1-.2 1 .78 .78 0 0 1-1-.1l-.7-.2a3.9 3.9 0 0 0-2.1-.2l-.2 .2a4.4 4.4 0 0 0 1.3 2.2l.5 .6a.76 .76 0 0 1-.1 1 .76 .76 0 0 1-1.1 0l-.7-.3a3.5 3.5 0 0 0-2.1-.5l-.2 .3a5.6 5.6 0 0 0 1.5 2.9 .76 .76 0 0 1-.2 1.1 .76 .76 0 0 1-1.1-.3l-.6-.3a3.3 3.3 0 0 0-2.1-.7l-.2 .2a5.5 5.5 0 0 0 1.1 3.1 .76 .76 0 0 1-.3 1 .76 .76 0 0 1-1.1-.3l-.5-.4a3.8 3.8 0 0 0-2-1l-.3 .2a3.8 3.8 0 0 0 .5 2.5l.3 .7a.78 .78 0 0 1-.4 1 .78 .78 0 0 1-1-.5l-.5-.4a3.3 3.3 0 0 0-1.9-1.2l-.3 .2a3.9 3.9 0 0 0 .3 2.5l.2 .7a.77 .77 0 0 1-.6 1 .77 .77 0 0 1-.9-.6l-.5-.5a3.4 3.4 0 0 0-1.7-1.3l-.3 .1a7 7 0 0 0 .1 3.5 .77 .77 0 0 1-.8 .6 .77 .77 0 0 1-.7-.6l-.5-.6a3.2 3.2 0 0 0-1.5-1.5l-.3 .1a3.3 3.3 0 0 0-.4 2.1l.1 .8a.79 .79 0 0 1-.5 1.1 .79 .79 0 0 1-1-.7l-.4-.6a3.6 3.6 0 0 0-1.4-1.7h-.3a5.9 5.9 0 0 0-.6 3.3 .76 .76 0 0 1-.9 .7 .76 .76 0 0 1-.7-.8l-.2-.7a4.1 4.1 0 0 0-1.3-1.9l-.3 .1a4.3 4.3 0 0 0-.8 2.4l-.1 .7a.75 .75 0 0 1-.9 .6 .75 .75 0 0 1-.6-.9l-.2-.7a3.6 3.6 0 0 0-1.1-1.9h-.2a3.6 3.6 0 0 0-1.2 2.3l-.2 .7a.76 .76 0 0 1-.9 .5 .76 .76 0 0 1-.5-1l-.1-.7a3.9 3.9 0 0 0-.8-2l-.4-.1a7.2 7.2 0 0 0-1.7 3.1 .76 .76 0 0 1-1 .2 .76 .76 0 0 1-.3-1v-.7a3.8 3.8 0 0 0-.6-2.2h-.3a5.6 5.6 0 0 0-2 2.6 .75 .75 0 0 1-1 .3 .75 .75 0 0 1-.3-1l.1-.8a3.3 3.3 0 0 0-.4-2.1l-.3-.1a3.7 3.7 0 0 0-1.8 1.8l-.4 .6a.76 .76 0 0 1-1 .2 .76 .76 0 0 1-.2-1.1l.1-.7a3.3 3.3 0 0 0-.1-2.2l-.3-.1a3.7 3.7 0 0 0-2 1.6l-.4 .5a.75 .75 0 0 1-1.1 .1 .75 .75 0 0 1-.1-1.1l.2-.7a3.6 3.6 0 0 0 .2-2.2l-.3-.2a5.8 5.8 0 0 0-2.7 1.9 .76 .76 0 0 1-1-.1 .76 .76 0 0 1 0-1l.8-2.6-.4-.5a4 4 0 0 0-2.3 1.1l-.6 .5a.76 .76 0 0 1-1-.2 .76 .76 0 0 1 .2-1l.3-.7a3.6 3.6 0 0 0 .6-2.1l-.2-.2a3.8 3.8 0 0 0-2.4 .8l-.6 .4a.77 .77 0 0 1-1.1-.3 .77 .77 0 0 1 .4-1l.3-.6a3.5 3.5 0 0 0 .9-2l-.2-.3a4.1 4.1 0 0 0-2.5 .6l-.6 .3a.77 .77 0 0 1-1.1-.4 .77 .77 0 0 1 .5-1l.4-.5a3.9 3.9 0 0 0 1.1-2l-.2-.2a5.2 5.2 0 0 0-2.8 .4 .79 .79 0 0 1-1.3-.2 .79 .79 0 0 1 .5-1.1l.5-.5a3.2 3.2 0 0 0 1.3-1.8l-.1-.3a4.1 4.1 0 0 0-2.6 0l-.7 .2a.77 .77 0 0 1-.9-.6 .77 .77 0 0 1 .6-.9l.6-.4a3.8 3.8 0 0 0 1.5-1.7l-.1-.3a5.5 5.5 0 0 0-3.3-.2 .76 .76 0 0 1-.8-.7 .76 .76 0 0 1 .7-.8l.6-.3a3.5 3.5 0 0 0 1.7-1.5l-.1-.3a4.9 4.9 0 0 0-2.9-.6 .79 .79 0 0 1-1.1-.5 .79 .79 0 0 1 .8-1l.7-.3a3.3 3.3 0 0 0 1.8-1.3l-.1-.2a7.5 7.5 0 0 0-3.3-1 .77 .77 0 0 1-.4-.9 .77 .77 0 0 1 .8-.5l.7-.3a3.5 3.5 0 0 0 1.9-1v-.3a4.1 4.1 0 0 0-2.3-1.1l-.7-.2a.77 .77 0 0 1-.6-.9 .77 .77 0 0 1 1-.5l2.4-.7 .3-.3v-.4a6.1 6.1 0 0 0-2.8-1.5 .76 .76 0 0 1-.5-1 .76 .76 0 0 1 1-.4l.7-.1a3.4 3.4 0 0 0 2.2-.6v-.3a5.5 5.5 0 0 0-2.7-1.9 .76 .76 0 0 1-.3-1 .76 .76 0 0 1 1-.3h.8a3.6 3.6 0 0 0 2.1-.4l.1-.3a5.5 5.5 0 0 0-2.4-2.1 .76 .76 0 0 1-.3-1.1 .76 .76 0 0 1 1.1-.2l.7 .1a3.9 3.9 0 0 0 2.2-.2l.1-.3a4.1 4.1 0 0 0-1.6-1.9l-.6-.5a.76 .76 0 0 1-.1-1 .76 .76 0 0 1 1.1-.1l.7 .2a3.9 3.9 0 0 0 2.2 .1l.2-.3-.1-.4-1.6-2a.79 .79 0 0 1-.4-1.2 .79 .79 0 0 1 1.2-.1l.7 .3a3.7 3.7 0 0 0 2.2 .3l.2-.3a3.8 3.8 0 0 0-1.2-2.2l-.5-.6a.75 .75 0 0 1 .2-1.1 .75 .75 0 0 1 1 .2l.7 .3a3.4 3.4 0 0 0 2.1 .6l.2-.2a5.2 5.2 0 0 0-1.1-2.7 .92 .92 0 0 1-.1-1.3zM106.7 200.3h.1a.92 .92 0 0 1 1.3-.3l.9 .4 .7 .6h.4l.2-.4a2.1 2.1 0 0 1 1.1-2.7 2.76 2.76 0 0 1 2 2.1l.3 .1 .3-.1a2.43 2.43 0 0 1 2.2-2.1h.1a2.72 2.72 0 0 1 .8 2.9l.5 .2a3.3 3.3 0 0 1 2.4-1h.3l.3 .3a2.5 2.5 0 0 1-.5 2.9l.3 .4a2.67 2.67 0 0 1 2.9 .6 1 1 0 0 1-.3 1.3l-.6 .7-.9 .5v.3l.2 .3a2.12 2.12 0 0 1 2.2 1.9 2.51 2.51 0 0 1-2.7 1.3l-.2 .2v.3a2.32 2.32 0 0 1 1.1 2.8 2.37 2.37 0 0 1-2.8-.1l-.4 .1-.2 .4a2.07 2.07 0 0 1-.3 2.9 2.75 2.75 0 0 1-2.5-1.6h-.3l-.3 .2a2.39 2.39 0 0 1-1.6 2.5h-.1a2.69 2.69 0 0 1-1.5-2.5l-.3-.2h-.3a2.45 2.45 0 0 1-2.6 1.5h-.1a2.71 2.71 0 0 1-.1-3l-.5-.3a2.85 2.85 0 0 1-2.9 .2v-.1a1.04 1.04 0 0 1-.1-1.3l.3-.6 .9-.9v-.3l-.4-.3a2.1 2.1 0 0 1-2.5-1.3 2.36 2.36 0 0 1 2.2-1.8l.2-.3-.2-.5a2.39 2.39 0 0 1-1.7-2.2 1.21 1.21 0 0 1 1.4-.8l.6-.1 .7 .2a.45 .45 0 0 0 .5-.1 .45 .45 0 0 0 0-.6 2.55 2.55 0 0 1-.5-2.6z"/>
<circle cx="113.7" cy="207.9" r="31.7"/>
<circle cx="113.7" cy="207.9" r="7.5"/>
<circle cx="113.7" cy="207.9" r="6.7"/>
<circle cx="113.7" cy="207.9" r="33.3"/>
<circle cx="113.7" cy="207.9" r="12"/>
</g>
<g fill="none" stroke="#000" stroke-width=".2">
<path d="M107.7 39.1l-1.5 1.5M112.2 39.1l-6 6M105.7 59.1l-1.5 1.5M113.7 42.1l-7.5 7.5M113.7 46.6l-7.5 7.5M113.7 51.1l-7.5 7.5M113.7 55.6l-9.5 9.5M113.7 60.1l-9.5 9.5M113.7 64.6l-9.5 9.4M113.7 69l-9.5 9.5M113.7 73.5l-9.5 9.5M113.7 78l-17.7 17.7"/>
<path d="M77.9 82.4l-2.2 2.2M81.4 83.4l-5.7 5.6M82 96.2l-2.8 2.9M83.5 85.8l-7.8 7.7M88 85.8l-12.3 12.2M92.5 85.8l-10 9.9M97 85.8l-10 9.9M101.5 85.8l-10 9.9M103.2 84.1l-1.5 1.4M113.7 82.5l-13.3 13.3M113.7 91.5l-8.1 8.1M113.7 96l-7.5 7.5"/>
<path d="M113.7 87l-5.6 5.6M113.7 100.5l-7.5 7.5M113.7 104.9l-7.5 7.6M113.7 109.5l-7.5 7.4M113.7 113.9l-7.5 7.5M113.7 118.4l-7.5 7.5M113.7 122.9l-4.5 4.5M217.4 129.5l-1.7 .6-2 1.1-1.7 1.5-1.1 1.4-1.2 2.2-.3 1.1-.4 1.9 .1 2.7 .4 1.9 .8 1.8 .9 1.4 1.8 1.9 1.8 1.2 1.6 .7 2.1 .5 2 .1"/>
<circle cx="217.1" cy="67.2" r="23.3"/>
</g>
<text font-size="8.5" x="353.2" y="279.7">Part 8</text>
<text font-size="5.6" x="344.4" y="245.8">SHAMUGESHWARAN</text>
<g font-size="5.3">
<text x="41" y="9.5">8</text>
<text x="88.5" y="9.5">7</text>
<text x="138.5" y="9.5">6</text>
<text x="188.5" y="9.5">5</text>
<text x="238.5" y="9.5">4</text>
<text x="288.5" y="9.5">3</text>
<text x="338.5" y="9.5">2</text>
<text x="386" y="9.5">1</text>
<text x="16.2" y="31.3">F</text>
<text x="411.2" y="31.3">F</text>
<text x="16.1" y="75.5">E</text>
<text x="411.1" y="75.5">E</text>
<text x="15.5" y="125.5">D</text>
<text x="410.5" y="125.5">D</text>
<text x="15.4" y="175.5">C</text>
<text x="410.4" y="175.5">C</text>
<text x="16" y="225.5">B</text>
<text x="411" y="225.5">B</text>
<text x="15.5" y="269.8">A</text>
<text x="410.5" y="269.8">A</text>
<text x="41" y="291.5">8</text>
<text x="88.5" y="291.5">7</text>
<text x="138.5" y="291.5">6</text>
<text x="188.5" y="291.5">5</text>
<text x="238.5" y="291.5">4</text>
<text x="288.5" y="291.5">3</text>
<text x="338.5" y="291.5">2</text>
<text x="386" y="291.5">1</text>
</g>
<g font-size="4.9">
<text x="261" y="186.5">PARAMETERS</text>
<text x="339.5" y="186.5">GEAR A</text>
<text x="377.1" y="186.5">GEAR B</text>
</g>
<g font-size="4.7" fill="#808080">
<text x="90.4" y="19.2">12.35</text>
<text x="115.6" y="28">9</text>
<text x="130.2" y="36.3" transform="rotate(-15 130.2 36.3)">R0.50</text>
<text x="220" y="53.1" transform="rotate(28 220 53.1)">2.64</text>
<text x="242.3" y="67.1">R1.56</text>
<text x="179" y="78.8" transform="rotate(-15 179 78.8)">R0.26</text>
<text x="203.4" y="116.3" transform="rotate(60 203.4 116.3)">R6.73</text>
<text x="130.5" y="131.3" transform="rotate(30 130.5 131.3)">R0.50</text>
<text x="188" y="147.2" transform="rotate(-15 188 147.2)">R0.33</text>
<text x="235.5" y="144.8" transform="rotate(-90 235.5 144.8)">1.75</text>
<text x="166.2" y="232.6" transform="rotate(26 166.2 232.6)">9</text>
<text x="171.2" y="250.5" transform="rotate(37 171.2 250.5)">38</text>
</g>
<g font-size="4.7">
<text x="86.6" y="68.9" transform="rotate(-90 86.6 68.9)">15</text>
<text x="47.7" y="85.5" transform="rotate(-90 47.7 85.5)">2</text>
<text x="56.2" y="86.5" transform="rotate(-90 56.2 86.5)">1</text>
<text x="207.8" y="105.9">DETAIL B</text>
<text x="204.8" y="110.5">SCALE 5 : 1</text>
<text x="81" y="120.9" transform="rotate(-47 81 120.9)">R4</text>
<text x="101.1" y="141.9">SECTION A-A</text>
<text x="101.3" y="146.5">SCALE 2 : 1.2</text>
<text x="209.4" y="167.7">DETAIL C</text>
<text x="207" y="172.3">SCALE 6 : 1</text>
<text x="267.9" y="194.5">TEETH</text>
<text x="345" y="194.5">57</text>
<text x="383.4" y="194.5">13</text>
<text x="127.5" y="200.9">B</text>
<text x="260.8" y="202.4">OUTSIDE DIA</text>
<text x="342.7" y="202.4">46.7</text>
<text x="381.5" y="202.4">12.7</text>
<text x="156.5" y="206">C</text>
<text x="262.5" y="208.9">ROOT DIA</text>
<text x="341.4" y="208.9">43.34</text>
<text x="383.4" y="208.9">10</text>
<text x="57.5" y="218.5">A</text>
<text x="254.6" y="216.4">PRESSURE ANGLE</text>
<text x="335.7" y="216.4">20 DEGREE</text>
<text x="373.9" y="216.4">20 DEGREE</text>
<text x="243.2" y="224.1">CIRCULAR TOOTH THICKNESS</text>
<text x="335.9" y="224.1">4.1 DEGREE</text>
<text x="371.9" y="224.1">21.4 DEGREE</text>
<text x="115" y="270.3">A</text>
</g>
<text font-size="3.9" x="400.9" y="275.5">A3</text>
<g font-size="2">
<text x="230.6" y="234.6">UNLESS OTHERWISE SPECIFIED:</text>
<text x="230.6" y="237.1">DIMENSIONS ARE IN MILLIMETERS</text>
<text x="230.6" y="239.6">SURFACE FINISH:</text>
<text x="264.4" y="234.6">FINISH:</text>
<text x="311.3" y="234.5">DEBURR AND</text>
<text x="311.3" y="237">BREAK SHARP</text>
<text x="311.3" y="239.5">EDGES</text>
<text x="342.6" y="236">DO NOT SCALE DRAWING</text>
<text x="383.3" y="236.2">REVISION</text>
<text x="230.6" y="242.1">TOLERANCES:</text>
<text x="232.2" y="244.6">LINEAR:</text>
<text x="232.2" y="247.1">ANGULAR:</text>
<text x="244.3" y="252">NAME</text>
<text x="260" y="251.9">SIGNATURE</text>
<text x="277.2" y="251.9">DATE</text>
<text x="330.1" y="251.9">TITLE:</text>
<text x="230.6" y="256.1">DRAWN</text>
<text x="230.9" y="260.3">CHK'D</text>
<text x="230.4" y="264.4">APPV'D</text>
<text x="231.1" y="268.8">MFG</text>
<text x="231.5" y="273">Q.A</text>
<text x="285.6" y="272.5">MATERIAL:</text>
<text x="330" y="272.5">DWG NO.</text>
<text x="285.6" y="285.5">WEIGHT:</text>
<text x="330.1" y="285.6">SCALE:1:1</text>
<text x="374.5" y="285.6">SHEET 1 OF 1</text>
</g>
</svg>
